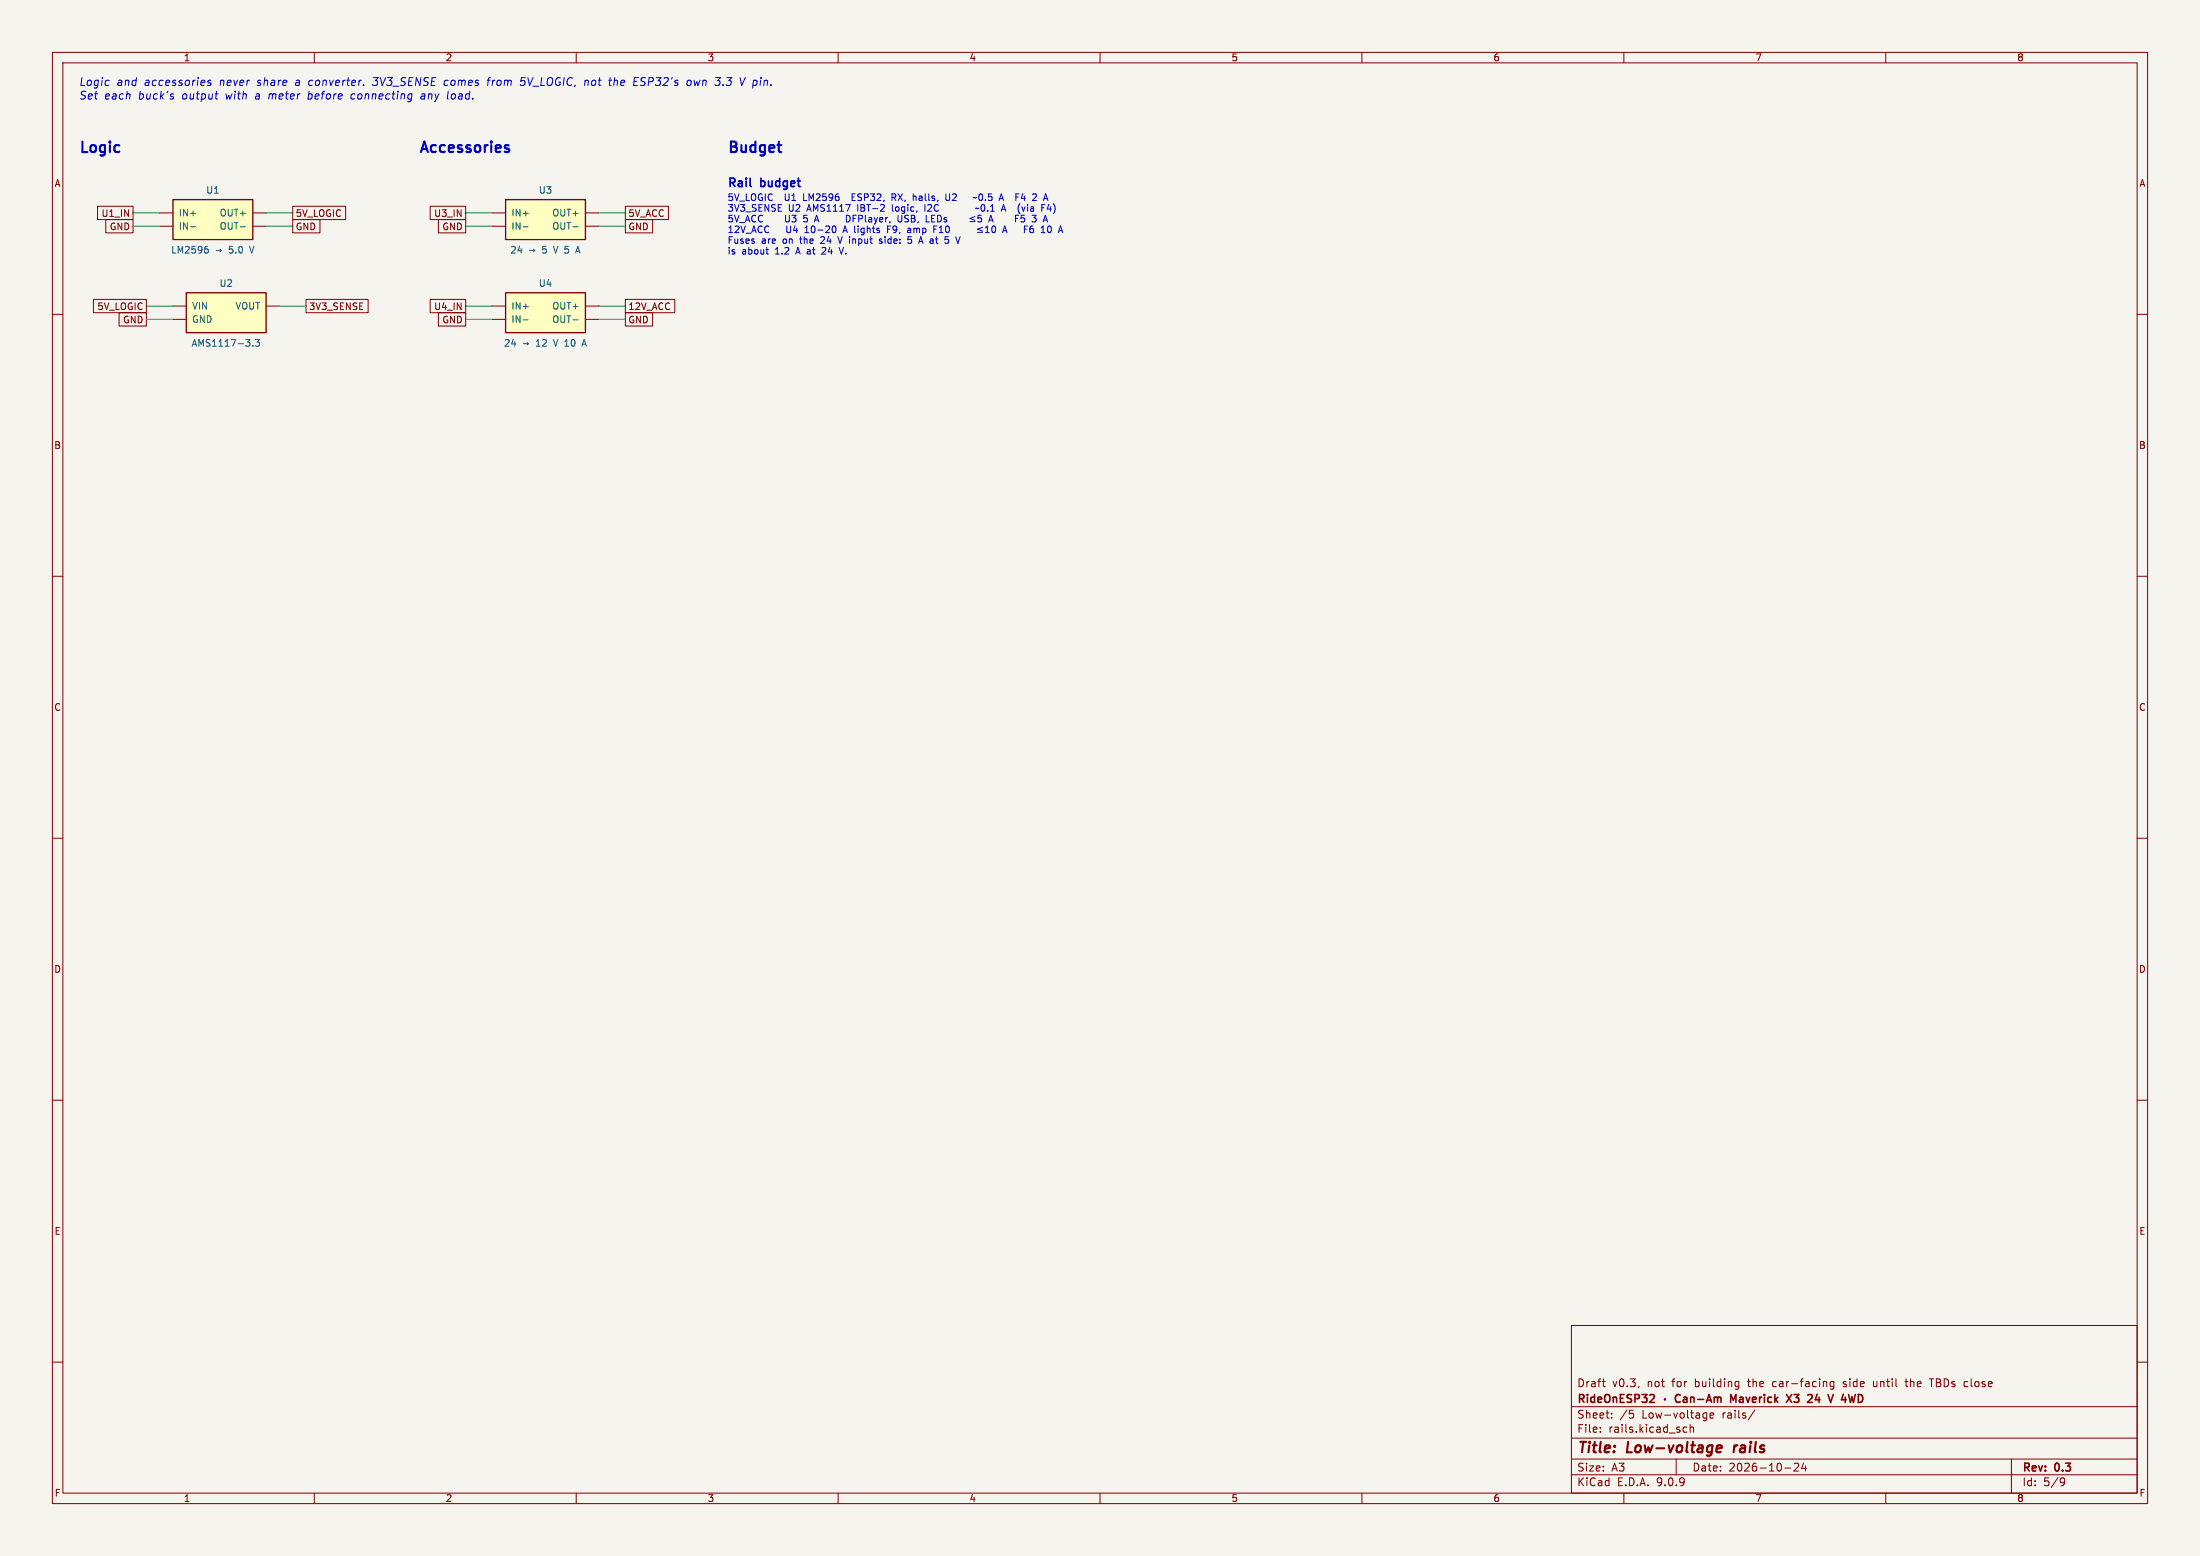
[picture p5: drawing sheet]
<svg xmlns="http://www.w3.org/2000/svg" width="420mm" height="297mm" viewBox="0 0 420 297" stroke-linecap="round" stroke-linejoin="round" font-family="sans-serif">
<path d="M0 0h420v297h-420z" fill="#f5f4ef" stroke="#f5f4ef" stroke-width=".19"/>
<g fill="none" stroke="#840000" stroke-width=".19">
<path d="M10 10h400v277h-400zM12 12h396v273h-396zM60 10v2M110 10v2M160 10v2M210 10v2M260 10v2M310 10v2M360 10v2M10 60h2M408 60h2M10 110h2"/>
<path d="M408 110h2M10 160h2M408 160h2M10 210h2M408 210h2M300 253h108v32h-108zM10 260h2M300 278.5h108M300 274.5h108M300 268.5h108M305.5 273.2v.2M305.5 272.5v.1"/>
<path d="M305.9 263.7h.5M306.2 264.6l.2 .1M307.7 270.5v.2M307.7 269.8v.1M311.1 269.2h.7M311.6 269.8l.3 .2v.4l-.3 .3M312.9 264.6l-.1 .2M320 278.5v3M321.3 273.1l.3 .3 .4-.1M322 272.5l-.4-.1-.3 .3M322.7 272.5l.2-.1 .3 .1 .1 .9M322.7 271.9v1.5"/>
<path d="M325.4 269.7l.4 .1M325.8 269.7v1.2l-.1 .2-.4 .1M325.8 270.6l-.4 .1M326.4 270.2l.8-.2-.1-.2-.4-.1-.3 .2 .1 .7h.6M331.5 263.7l.4 .1M331.9 264.6l-.4 .1M331.9 263.7v1.2l-.1 .2-.4 .1M335 269.1l-1.3 1.9M342.5 279.4l.6-.1 .2 .1 .1 .3-1 1.1h1M344.3 279.2l-.4 1.1h1M344.7 279.8v1M348.7 263.8v.9"/>
<path d="M350.1 263.8l-.4-.1-.3 .3 .1 .6h.6M350.1 263.7v1.2l-.3 .3-.4-.1M351.9 264.6l.1 .1M351.9 263.8v.3M357.7 263.7v.8l.2 .2M363.7 263.7h.5M363.9 263.2v1.3l.3 .2M368.3 263.2h.9M368.7 263.2v1.5M384 278.5v6.5M408 260h2M60 285v2"/>
<path d="M110 285v2M160 285v2M210 285v2M260 285v2M300 281.5h108M310 285v2M340.7 280.2h1.2M360 285v2M393.6 282.1l.5 .1a.99 .99 0 0 1-.4 1.4h-.3M394.2 282.7l-.3 .3h-.3"/>
</g>
<path d="M327.9 276l.6-.1 .1 .1 .1 .3-1 .2M328.5 277.1l-.6 .1M331.1 275.9l-.1 1.3" fill="none" stroke="#840000" stroke-width=".4"/>
<g fill="none" stroke="#840000" stroke-width=".3">
<path d="M315.5 266.2l.3 .3v.3l-.9 .9h.9M317.8 267v.2M320.8 266.3a.6 .6 0 0 0-.8 0 .6 .6 0 0 0-.2 .7 .56 .56 0 0 0 .3 .6 .56 .56 0 0 0 .7-.1M321.4 266.8h.6v.9M322 267l-.5 .1a.29 .29 0 0 0-.2 .3 .29 .29 0 0 0 .2 .3l.5-.1M322.8 266.8l.2-.1 .3 .1 .1 .9M322.8 266.7v1M324.1 267.1h1.2M325.8 267.7l.5-1.5 .5 1.5M325.9 267.3h.7M327.3 266.8l.4-.1 .2 .2M327.3 266.7v1"/>
<path d="M327.9 266.9l.2-.2 .4 .1v.9M327.9 266.9v.8M331.4 266.2l-.5 1.1-.5-1.1v1.5M341 266.2l1 1.5M342 266.2l-1 1.5M346.9 266.1l-.4 1.1h1"/>
</g>
<path d="M96.5 55.9h15.3v7.6h-15.3z" fill="#ffffc2"/>
<path d="M96.5 55.9h15.3v7.6h-15.3z" fill="none" stroke="#840000" stroke-width=".25"/>
<path d="M94 58.4h2.5M111.8 58.4h2.5M94 61h2.5M111.8 61h2.5" fill="none" stroke="#840000" stroke-width=".19"/>
<path d="M99.9 61.1h.9M109.4 61.1h.9M111.2 65.7h.6M111.5 64.8l-.4 1.3" fill="none" stroke="#006464" stroke-width=".19"/>
<path d="M33 38.1h15.3v7.6h-15.3z" fill="#ffffc2"/>
<path d="M33 38.1h15.3v7.6h-15.3z" fill="none" stroke="#840000" stroke-width=".25"/>
<path d="M30.5 40.6h2.5M30.5 43.2h2.5M48.3 40.6h2.5M48.3 43.2h2.5" fill="none" stroke="#840000" stroke-width=".19"/>
<path d="M36.4 43.3h.9M39.4 47h.2M39.5 47.5l.3 .3v.3l-.3 .2M45.9 43.3h.9" fill="none" stroke="#006464" stroke-width=".19"/>
<path d="M35.6 55.9h15.2v7.6h-15.2z" fill="#ffffc2"/>
<path d="M35.6 55.9h15.2v7.6h-15.2z" fill="none" stroke="#840000" stroke-width=".25"/>
<path d="M33 58.4h2.6M50.8 58.4h2.5M33 61h2.6" fill="none" stroke="#840000" stroke-width=".19"/>
<path d="M48.3 66v.1M48.7 64.8h.8l-.4 .5 .4 .1v.6l-.2 .1-.6-.1" fill="none" stroke="#006464" stroke-width=".19"/>
<path d="M96.5 38.1h15.3v7.6h-15.3z" fill="#ffffc2"/>
<path d="M96.5 38.1h15.3v7.6h-15.3z" fill="none" stroke="#840000" stroke-width=".25"/>
<g fill="none" stroke="#840000" stroke-width=".19">
<path d="M18.6 39.4h6.8v2.5h-6.8zM55.9 39.4h10.1v2.5h-10.1zM82.1 39.4h6.8v2.5h-6.8zM119.4 39.4h8.2v2.5h-8.2zM17.8 57.1h10.1v2.6h-10.1zM20.2 41.9h5.2v2.6h-5.2zM22.7 59.7h5.2v2.5h-5.2zM55.9 41.9h5.2v2.6h-5.2zM58.4 57.1h11.9v2.6h-11.9zM82.1 57.1h6.8v2.6h-6.8zM83.7 59.7h5.2v2.5h-5.2zM83.7 41.9h5.2v2.6h-5.2z"/>
<path d="M94 40.6h2.5M94 43.2h2.5M111.8 40.6h2.5M111.8 43.2h2.5M119.4 59.7h5.2v2.5h-5.2zM119.4 57.1h9.4v2.6h-9.4zM119.4 41.9h5.2v2.6h-5.2z"/>
</g>
<path d="M99.9 43.3h.9M109.4 43.3h.9M110 47.9h.6M110.3 47l-.4 1.3" fill="none" stroke="#006464" stroke-width=".19"/>
<g fill="none" stroke="#009600" stroke-width=".19">
<path d="M25.4 43.2h5.1M25.4 40.6h5.1M27.9 58.4h5.1M50.8 43.2h5.1M50.8 40.6h5.1M53.3 58.4h5.1M88.9 43.2h5.1M88.9 58.4h5.1M88.9 40.6h5.1M114.3 43.2h5.1M114.3 58.4h5.1M114.3 40.6h5.1"/>
<path d="M27.9 61h5.1M88.9 61h5.1M114.3 61h5.1"/>
</g>
<path d="M15.7 27v2M21 27v.2M80.4 29l.6-2 .7 2M93.8 27v.2M97.1 28.5v.4M140.5 27.2l-.3-.2h-.7v2M144.2 27v2M148.7 27v1.7" fill="none" stroke="#0000c2" stroke-width=".4"/>
<g fill="none" stroke="#0000c2" stroke-width=".19">
<path d="M20.7 15.3l.2 .1M33 17.9l.1 .1M33.1 18.5l-.1 .3M40.3 15.4a.37 .37 0 0 0-.6 .2v.1l.5 .2 .1 .2-.3 .2-.4-.1M41.1 17.9h.5M58.8 18.8l.1 .1M59 17.4l-.2 1.5M67.4 17.9l-.4 .3v.4l.1 .2 .4 .1M69.4 16.2v.1M71.1 16.2l.2 .1h.4M71.3 14.8h.9M80.9 17.9l-.4 .1"/>
<path d="M80.9 18.3l-.5 .1-.1 .3 .2 .2h.4M85.1 15.3l-.3 .3v.4l.1 .2 .4 .1M85.6 17.4l-.2 1.3M93 15.3h.6M93.6 14.8l-.3 .2-.2 1.3M99.3 16.2l.2 .1 .5-.1M100.3 14.8h-.7l-.2 .7 .6-.1M111.8 15.4h.5M112.3 15.5l-.1 .8M116.2 15.3h.6M117.4 14.8l-.2 1.5M120.9 16.3h.8"/>
<path d="M121 15.5h.5M121.1 14.8h.8M131.3 15.5l.4-.2 .3 .3-.3 .6h-.5M136.6 14.8h1l-.6 .6M142.3 14.8l-.7 1.5M162.7 37.6h.4M163.3 37h-.6v1.3h.6M168.8 39.4v.2M170.3 37.7h.5M170.6 37.7l.4 .6M170.8 37h-.5v1.3M174.4 37.5l.3-.1 .2 .2"/>
<path d="M176.6 39v1.3M180.6 37v1l.2 .3 .4-.1 .1-.2v-1M186.4 37.7l-.6 .1M186.9 39.7l-.6 .1M187.3 39.3v.5l.2 .5h.3l.2-.5M187.4 37.1l-.1-.1a.68 .68 0 0 0-.5 .6 .68 .68 0 0 0 .5 .7l.1-.1M187.9 39.3l.1 .2M195.1 39.5l.3 .8 .3-.8M195.3 36.9l-.3 .9h.7M195.6 37.4v.9M196.2 39.5v.8M199.6 37l-.4 1.3"/>
<path d="M199.9 39.9h.8M200.5 39.5v.8M201.3 39.2a1.48 1.48 0 0 1-.2 1.6M146.2 47.6h.5M146.6 48.5h.1M153.4 42.2l.2 .2M153.7 44.4h.7M153.8 43.4l-.1 .1M154.1 41.1h-.6l-.1 .6 .2-.1M155.6 42h.6M155.9 41.1l-.4 1.3M157.6 47.8l-.7 .7h.7"/>
<path d="M159.2 43.1a.68 .68 0 0 1 .4 .7 .68 .68 0 0 1-.4 .6M159.9 45.2l.5 1.3M160.2 47.2l.4 1.3M161 44h.6M161.3 43.1l-.4 1.3M161.6 41.1v1.3a.66 .66 0 0 0 .7-.4 .66 .66 0 0 0-.1-.7M162.8 41.7h.5M163.5 41.1h-.7v1.3M167.9 45.8v.2l.5 .2M168 40.3h.8M168.4 46.3l-.2 .2-.3-.1M169.4 43.1v1.3"/>
<path d="M172.2 41.1v1l-.2 .2-.3 .1M172.7 42.3l.5 .1M172.9 41.7l.3 .1M173.8 43.6l.1 .8M173.9 44.3l-.5 .1M173.9 43.9h-.5M174 45.2h-.6l-.1 .6 .5-.1 .2 .2M174 46.2l-.2 .3-.5-.2M175.8 45.2l.4 1.3M177.8 42.4h.7M177.8 41.7h.5M178.3 43.7h.4"/>
<path d="M178.9 43.1h-.6v1.3M185.2 42.3h.9M186.1 41.3l-.9 .4 .9 .4M186.6 44.3h1M187.3 41.1h-.6v.6l.2-.1h.4l.1 .2-.1 .4-.1 .2-.5-.2M187.6 43.4l-1 .3 1 .4M188.1 44.4h.8M188.1 43.5l.4-.4v1.3M188.7 42.4l.5-1.3 .4 1.3M188.9 42h.6M189.5 43.3l.1-.2a.68 .68 0 0 1 .5 .7 .68 .68 0 0 1-.5 .6l-.3-.5zM191.4 44.4l.4-1.3 .4 1.3"/>
<path d="M191.5 44h.6M193.9 41.7h.4M193.9 41.1v1.3M195.6 43.1h.6M195.6 41.1h-.6l-.1 .6 .2-.1h.4l.1 .2v.4l-.2 .2-.5-.2M197 42.2l.6 .2M197.2 43.1l-.4 .1a.86 .86 0 0 0 0 1.2l.5-.1v-.4l-.2-.3h-.3l-.2 .3"/>
</g>
<path d="M140.2 34.2l-.2-.2h-.6v1.6M142.4 34v.2M143.2 34v1.4M145.3 34v1.6M148.8 34v1.6M152.4 34v1.4" fill="none" stroke="#0000c2" stroke-width=".32"/>
<g font-size="2.8" fill="#0000c2">
<text x="15" y="30.2">Logic</text>
<text x="79.9" y="30.2">Accessories</text>
<text x="138.8" y="30.2">Budget</text>
</g>
<g font-size="2.8" fill="#840000">
<text x="301" y="277.9">Title:</text>
<text x="310.6" y="277.9">Low-voltage</text>
<text x="331.8" y="277.9">rails</text>
</g>
<g font-size="2.2" fill="#0000c2">
<text x="138.8" y="36.5">Rail</text>
<text x="145.3" y="36.5">budget</text>
</g>
<g font-size="2.1" fill="#0000c2">
<text x="15" y="16.7">Logic</text>
<text x="22.2" y="16.7">and</text>
<text x="27.6" y="16.7">accessories</text>
<text x="42" y="16.7">never</text>
<text x="49.3" y="16.7">share</text>
<text x="56.8" y="16.7">a</text>
<text x="59.4" y="16.7">converter.</text>
<text x="71.9" y="16.7">3V3_SENSE</text>
<text x="85.6" y="16.7">comes</text>
<text x="94.1" y="16.7">from</text>
<text x="100.5" y="16.7">5V_LOGIC,</text>
<text x="112.9" y="16.7">not</text>
<text x="117.7" y="16.7">the</text>
<text x="122.5" y="16.7">ESP32's</text>
<text x="132.9" y="16.7">own</text>
<text x="138.5" y="16.7">3.3</text>
<text x="143.4" y="16.7">V pin.</text>
<text x="15" y="19.3">Set</text>
<text x="19.9" y="19.3">each</text>
<text x="26.5" y="19.3">buck's</text>
<text x="34.9" y="19.3">output</text>
<text x="43.3" y="19.3">with</text>
<text x="49.1" y="19.3">a</text>
<text x="51.8" y="19.3">meter</text>
<text x="59.5" y="19.3">before</text>
<text x="67.8" y="19.3">connecting</text>
<text x="81.3" y="19.3">any</text>
<text x="86.5" y="19.3">load.</text>
</g>
<g font-size="2.1" fill="#840000">
<text x="301" y="268.2">RideOnESP32</text>
<text x="301" y="265">Draft</text>
<text x="307.8" y="265">v0.3,</text>
<text x="314.5" y="265">not</text>
<text x="319.4" y="265">for</text>
<text x="323.8" y="265">building</text>
<text x="331.6" y="268.2">Maverick</text>
<text x="334.1" y="265">the</text>
<text x="338.9" y="265">car-facing</text>
<text x="343" y="268.2">X3</text>
<text x="347.6" y="268.2">24</text>
<text x="352.2" y="268.2">V</text>
<text x="352.6" y="265">side</text>
<text x="355.3" y="268.2">4WD</text>
<text x="358.5" y="265">until</text>
<text x="364.8" y="265">the</text>
<text x="369.6" y="265">TBDs close</text>
<text x="301" y="273.7">File:</text>
<text x="301" y="271">Sheet:</text>
<text x="307.1" y="273.7">rails.kicad_sch</text>
<text x="309.2" y="271">/5</text>
<text x="313.5" y="271">Low-voltage</text>
<text x="329" y="271">rails/</text>
<text x="301" y="281.1">Size:</text>
<text x="307.6" y="281.1">A3</text>
<text x="323" y="281.1">Date:</text>
<text x="330" y="281.1">2026-10-24</text>
<text x="386" y="281.3">Rev:</text>
<text x="392.4" y="281.3">0.3</text>
<text x="301" y="283.9">KiCad</text>
<text x="308.7" y="283.9">E.D.A.</text>
<text x="316.3" y="283.9">9.0.9</text>
<text x="386" y="283.9">Id:</text>
<text x="390.1" y="283.9">5/9</text>
</g>
<g font-size="1.8" fill="#840000">
<text x="35" y="11.9">1</text>
<text x="85" y="11.9">2</text>
<text x="135" y="11.9">3</text>
<text x="185" y="11.9">4</text>
<text x="235" y="11.9">5</text>
<text x="285" y="11.9">6</text>
<text x="335" y="11.9">7</text>
<text x="385" y="11.9">8</text>
<text x="10.3" y="35.9">A</text>
<text x="408.3" y="35.9">A</text>
<text x="19.3" y="41.6">U1_IN</text>
<text x="56.4" y="41.6">5V_LOGIC</text>
<text x="82.8" y="41.6">U3_IN</text>
<text x="119.9" y="41.6">5V_ACC</text>
<text x="20.8" y="44.1">GND</text>
<text x="56.4" y="44.1">GND</text>
<text x="84.3" y="44.1">GND</text>
<text x="119.9" y="44.1">GND</text>
<text x="18.5" y="59.4">5V_LOGIC</text>
<text x="58.9" y="59.4">3V3_SENSE</text>
<text x="82.8" y="59.4">U4_IN</text>
<text x="119.9" y="59.4">12V_ACC</text>
<text x="23.4" y="61.9">GND</text>
<text x="84.3" y="61.9">GND</text>
<text x="119.9" y="61.9">GND</text>
<text x="10.3" y="85.9">B</text>
<text x="408.2" y="85.9">B</text>
<text x="10.3" y="135.9">C</text>
<text x="408.2" y="135.9">C</text>
<text x="10.3" y="185.9">D</text>
<text x="408.2" y="185.9">D</text>
<text x="10.3" y="235.9">E</text>
<text x="408.3" y="235.9">E</text>
<text x="10.3" y="285.9">F</text>
<text x="35" y="286.9">1</text>
<text x="85" y="286.9">2</text>
<text x="135" y="286.9">3</text>
<text x="185" y="286.9">4</text>
<text x="235" y="286.9">5</text>
<text x="285" y="286.9">6</text>
<text x="335" y="286.9">7</text>
<text x="385" y="286.9">8</text>
<text x="408.3" y="285.9">F</text>
</g>
<g font-size="1.8" fill="#006464">
<text x="34" y="41.5">IN+</text>
<text x="39.3" y="37.2">U1</text>
<text x="41.8" y="41.5">OUT+</text>
<text x="97.5" y="41.5">IN+</text>
<text x="102.8" y="37.2">U3</text>
<text x="105.3" y="41.5">OUT+</text>
<text x="34" y="44">IN-</text>
<text x="41.8" y="44">OUT-</text>
<text x="97.5" y="44">IN-</text>
<text x="105.3" y="44">OUT-</text>
<text x="32.6" y="48.6">LM2596</text>
<text x="41.1" y="48.6">þÿ!’5.0</text>
<text x="48" y="48.6">V</text>
<text x="97.3" y="48.6">24</text>
<text x="100.9" y="48.6">þÿ!’5</text>
<text x="106" y="48.6">V 5</text>
<text x="110.7" y="48.6">A</text>
<text x="36.6" y="59.3">VIN</text>
<text x="41.8" y="54.9">U2</text>
<text x="44.9" y="59.3">VOUT</text>
<text x="97.5" y="59.3">IN+</text>
<text x="102.8" y="54.9">U4</text>
<text x="105.3" y="59.3">OUT+</text>
<text x="36.6" y="61.8">GND</text>
<text x="97.5" y="61.8">IN-</text>
<text x="105.3" y="61.8">OUT-</text>
<text x="36.5" y="66.4">AMS1117-3.3</text>
<text x="96.1" y="66.4">24</text>
<text x="99.7" y="66.4">þÿ!’12</text>
<text x="106" y="66.4">V 10</text>
<text x="111.9" y="66.4">A</text>
</g>
<g font-size="1.8" fill="#0000c2">
<text x="138.8" y="38.7">5V_LOGIC</text>
<text x="138.8" y="40.7">3V3_SENSE</text>
<text x="149.9" y="38.7">U1</text>
<text x="150.5" y="40.7">U2</text>
<text x="153.6" y="38.7">LM2596</text>
<text x="154.2" y="40.7">AMS1117</text>
<text x="163.3" y="38.7">ESP32,</text>
<text x="164" y="40.7">IBT-2</text>
<text x="170.8" y="40.7">logic,</text>
<text x="171.1" y="38.7">RX,</text>
<text x="175.4" y="38.7">halls,</text>
<text x="177.2" y="40.7">I2C</text>
<text x="181.8" y="38.7">U2</text>
<text x="187.8" y="38.7">~0.5</text>
<text x="188.5" y="40.7">~0.1</text>
<text x="192.9" y="38.7">A</text>
<text x="193.6" y="40.7">A</text>
<text x="196.4" y="38.7">F4</text>
<text x="197" y="40.7">(via</text>
<text x="199.8" y="38.7">2</text>
<text x="138.8" y="42.8">5V_ACC</text>
<text x="138.8" y="44.8">12V_ACC</text>
<text x="138.8" y="46.9">Fuses</text>
<text x="145.4" y="46.9">are</text>
<text x="149.5" y="46.9">on</text>
<text x="150.4" y="42.8">U3</text>
<text x="150.4" y="44.8">U4</text>
<text x="153" y="46.9">the</text>
<text x="154.1" y="42.8">5</text>
<text x="154.1" y="44.8">10-20</text>
<text x="156.5" y="42.8">A</text>
<text x="157.2" y="46.9">24</text>
<text x="160.7" y="46.9">V input</text>
<text x="161.7" y="44.8">A lights</text>
<text x="163.4" y="42.8">DFPlayer,</text>
<text x="168.9" y="46.9">side:</text>
<text x="170.5" y="44.8">F9,</text>
<text x="173.5" y="42.8">USB,</text>
<text x="174.5" y="44.8">amp</text>
<text x="174.6" y="46.9">5</text>
<text x="177" y="46.9">A at</text>
<text x="179.1" y="42.8">LEDs</text>
<text x="179.7" y="44.8">F10</text>
<text x="182.3" y="46.9">5</text>
<text x="194.2" y="44.8">A</text>
<text x="197.9" y="42.8">F5</text>
<text x="198.8" y="44.8">F6</text>
<text x="202.3" y="44.8">10</text>
<text x="138.8" y="48.9">is</text>
<text x="141.6" y="48.9">about</text>
<text x="148.1" y="48.9">1.2</text>
<text x="152.3" y="48.9">A at</text>
<text x="157.6" y="48.9">24</text>
<text x="161.2" y="48.9">V.</text>
</g>
</svg>
